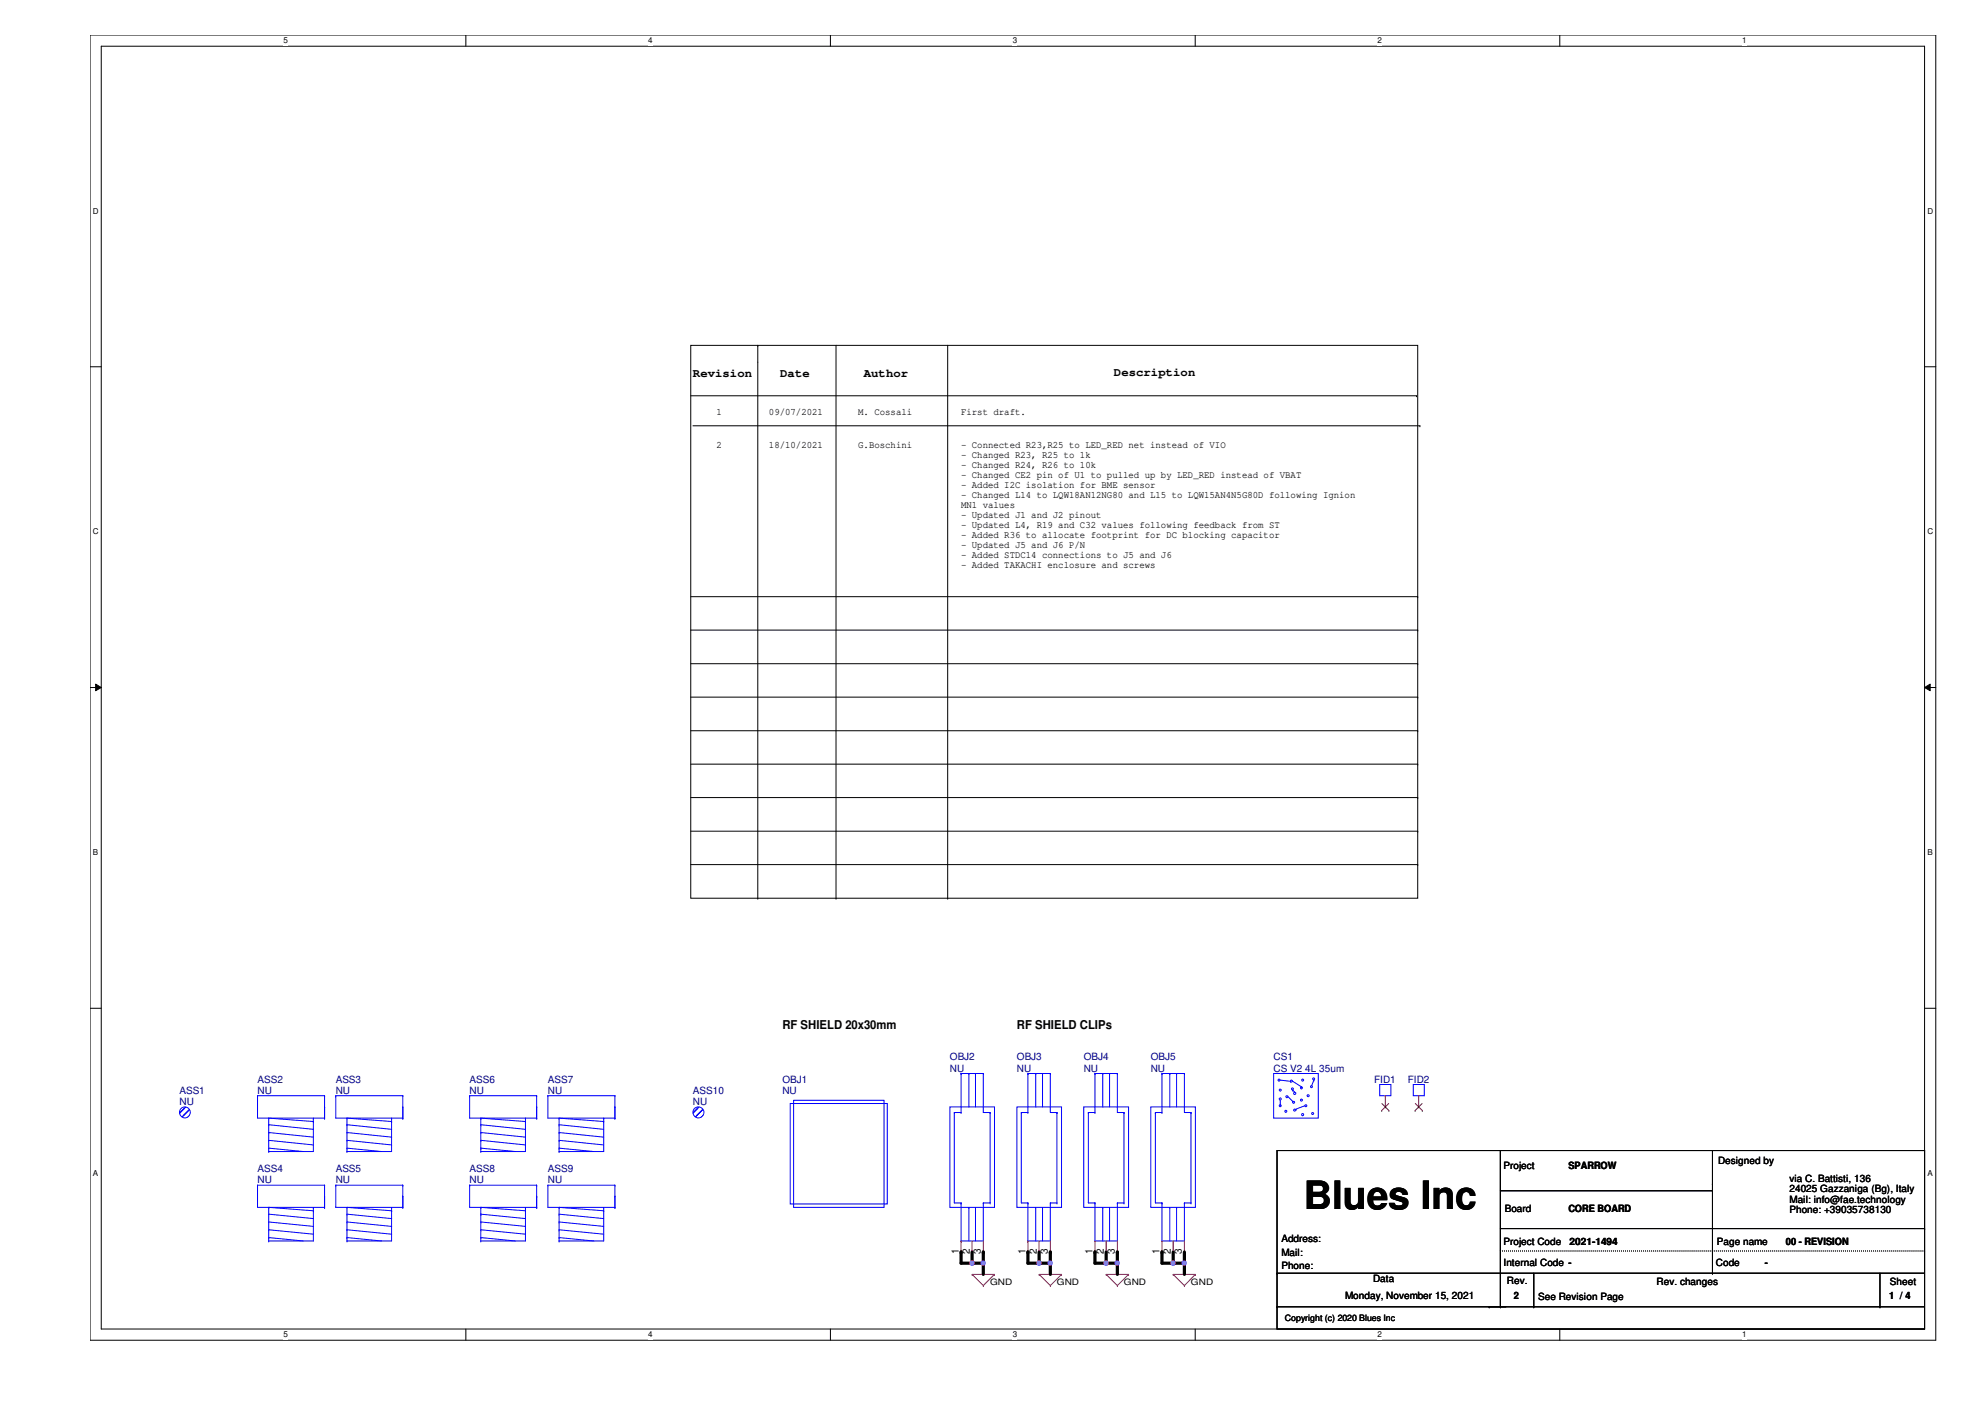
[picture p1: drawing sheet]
<svg xmlns="http://www.w3.org/2000/svg" width="420mm" height="297mm" viewBox="0 0 420 297" stroke-linecap="round" stroke-linejoin="round" font-family="sans-serif">
<path d="M19.1 7.4h390.4v276.1h-390.4zM21.4 9.8h385.8v271.4h-385.8z" fill="none" stroke="#000" stroke-width=".21"/>
<g fill="#fff">
<path d="M60 7.7h.9v1.9h-.9z"/>
<path d="M60 281.4h.9v1.9h-.9z"/>
</g>
<path d="M98.6 7.4v2.4M98.6 281.2v2.3" fill="none" stroke="#000" stroke-width=".21"/>
<g fill="#fff">
<path d="M137.1 7.7h.9v1.9h-.9z"/>
<path d="M137.1 281.4h.9v1.9h-.9z"/>
</g>
<path d="M175.7 7.4v2.4M175.7 281.2v2.3" fill="none" stroke="#000" stroke-width=".21"/>
<g fill="#fff">
<path d="M214.2 7.7h1v1.9h-1z"/>
<path d="M214.2 281.4h1v1.9h-1z"/>
</g>
<path d="M252.9 7.4v2.4M252.9 281.2v2.3" fill="none" stroke="#000" stroke-width=".21"/>
<g fill="#fff">
<path d="M291.4 7.7h1v1.9h-1z"/>
<path d="M291.4 281.4h1v1.9h-1z"/>
</g>
<path d="M330 7.4v2.4M330 281.2v2.3" fill="none" stroke="#000" stroke-width=".21"/>
<g fill="#fff">
<path d="M368.6 7.7h.9v1.9h-.9z"/>
<path d="M368.6 281.4h.9v1.9h-.9z"/>
<path d="M19.6 43.7h1.3v1.9h-1.3z"/>
<path d="M407.8 43.7h1.2v1.9h-1.2z"/>
<path d="M19.6 111.5h1.3v1.9h-1.3z"/>
<path d="M407.8 111.5h1.2v1.9h-1.2z"/>
</g>
<path d="M19.1 77.6h2.3M407.2 77.6h2.3" fill="none" stroke="#000" stroke-width=".21"/>
<g fill="#fff">
<path d="M19.6 179.4h1.2v1.9h-1.2z"/>
<path d="M407.8 179.4h1.1v1.9h-1.1z"/>
</g>
<path d="M19.1 145.5h2.3M20.2 144.7l1.2 .8-1.2 .6zM407.2 145.5l1.1-.8v1.4zM407.2 145.5h2.3" fill="none" stroke="#000" stroke-width=".21"/>
<path d="M20.2 144.7l1.2 .8-1.2 .6zM407.2 145.5l1.1-.8v1.4z" fill="#000"/>
<g fill="#fff">
<path d="M19.6 247.2h1.2v1.9h-1.2z"/>
<path d="M407.8 247.2h1.1v1.9h-1.1z"/>
</g>
<g fill="none" stroke="#000" stroke-width=".21">
<path d="M146.1 73.1h153.8v116.9h-153.8zM160.3 73.1h.1M160.3 73.1v116.9M176.9 73.1v116.9M200.5 73.1v116.9M146.1 83.7h153.6M146.6 90.1h153.8M299.7 83.7h.1M300.4 90.1h.1M146.1 126.2h153.8M146.1 133.3h153.8M299.9 126.2h.1"/>
<path d="M299.9 133.3h.1M146.1 140.4h153.8M146.1 147.5h153.8M146.1 154.6h153.8M299.9 140.4h.1M299.9 147.5h.1M299.9 154.6h.1M146.1 161.7h153.8M146.1 168.7h153.8M146.1 175.9h153.8M299.9 161.7h.1M299.9 168.7h.1"/>
<path d="M299.9 175.9h.1M146.1 182.9h153.8M160.3 190h.1M176.9 190h.1M200.5 190h.1M299.9 182.9h.1M19.1 213.3h2.3M407.2 213.3h2.3M270.2 243.4h137v37.8h-137zM317.4 243.4v33.1M317.4 259.9h89.8M317.4 251.9h44.9"/>
<path d="M362.3 250.5h.1M362.3 251.9h.1M362.3 243.4v26M407.2 259.9h.1M270.2 276.5h.1M270.2 269.4h.1M270.2 276.5h137M270.2 269.4h137M315 276.5h.1M317.4 276.5h.1M324.5 276.5h.1M324.5 269.4v7.1"/>
<path d="M362.3 269.4h.1M397.7 276.5h.1M397.7 269.4v7.1"/>
</g>
<g fill="none" stroke="#f00" stroke-width=".21">
<path d="M205.7 269.6h.1M205.7 269.6h4.7M205.7 269.6l2.3 2.4M208 272h.1M210.4 269.6h.1M210.4 269.6l-2.4 2.4M219.8 269.6h.1M219.8 269.6h4.8M219.8 269.6l2.4 2.4M222.2 272h.1M224.6 269.6h.1M224.6 269.6l-2.4 2.4"/>
<path d="M234 269.6h.1M234 269.6h4.8M234 269.6l2.4 2.4M236.4 272h.1M238.8 269.6h.1M238.8 269.6l-2.4 2.4M248.2 269.6h.1M248.2 269.6h4.7M248.2 269.6l2.4 2.4M250.6 272h.1M252.9 269.6h.1M252.9 269.6l-2.3 2.4"/>
</g>
<path d="M317.4 264.7h89.8M407.2 264.7h.1" fill="none" stroke="#000" stroke-width=".21" stroke-dasharray="0 .4"/>
<g fill="none" stroke="#00f" stroke-width=".21">
<path d="M71 231.8h.1M71 231.8h14.2M71 231.8v4.8h14.2M73.4 236.6h.1M73.4 238h.1M73.4 239.6h.1M73.4 236.6v7M73.4 236.6l9.4 .7M73.4 238l9.4 .9M73.4 239.6l9.4 1M82.8 236.6h.1M82.8 237.3h.1"/>
<path d="M82.8 236.6v7h-9.4M85.2 231.8h.1M85.2 234.2h.1M85.2 236.6h.1M85.2 231.8v4.8M167.2 233.5h20.5v21.2h-20.5zM167.9 232.8h19.1v22.6h-19.1zM269.5 227.1h9.4v9.5h-9.4zM270.4 228.4h.3v.3h-.3zM270.7 230.5h.3v.3h-.3zM270.7 232.3h.3v.4h-.3zM270.7 233.8h.3v.3h-.3z"/>
<path d="M270.8 233.7h.1M270.8 228.5l2.2 .3M270.8 232.8v.9M271.9 235h.3v.3h-.3zM272.1 231.9h.3v.3h-.3zM272.5 232.1l1 .9M273 228.8h.1M273.1 228.6h.3v.3h-.3zM273.3 230.2h.3v.3h-.3zM273.5 230.6h.1M273.5 233h.1M273.5 228.8l1.9 1.2"/>
<path d="M273.5 230.6l.4 .5M273.5 233.1h.3v.3h-.3zM273.7 231.2h.4v.3h-.4zM273.7 234.7h.4v.3h-.4zM274.2 234.7h.1M275.2 232.6h.3v.3h-.3zM275.2 230h.3v.3h-.3zM275.4 230h.1M275.4 228.4h.3v.3h-.3zM275.4 235.6h.3v.4h-.3zM276.1 233.9l-1.9 .8M276.1 233.8h.3v.3h-.3z"/>
<path d="M276.6 231.7h.3v.3h-.3zM277.3 229.8h.3v.2h-.3zM277.6 235.4h.2v.3h-.2zM277.8 228.1h.3v.3h-.3zM278 228.5h.1M278 228.5l-.5 1.2M71 250.7h.1M71 250.7v4.7h14.2M71 250.7h14.2M73.4 243.6h.1M73.4 241.3h.1M73.4 242.9h.1"/>
<path d="M73.4 255.4h.1M73.4 256.9h.1M73.4 258.5h.1M73.4 255.4v7.2M73.4 241.3l9.4 .9M73.4 242.9l7.3 .7M73.4 255.4l9.4 .8M73.4 256.9l9.4 .9M73.4 258.5l9.4 1M82.8 255.4h.1M82.8 256.2h.1M82.8 255.4v7.2h-9.4"/>
<path d="M85.2 250.7h.1M85.2 253.1h.1M85.2 255.4h.1M85.2 250.7v4.7M73.4 262.6h.1M73.4 260.2h.1M73.4 261.8h.1M73.4 260.2l9.4 .9M73.4 261.8l7.3 .8"/>
</g>
<circle cx="39.1" cy="235.3" r="1.15" fill="#fff"/>
<g fill="none" stroke="#00f" stroke-width=".21">
<path d="M115.9 231.8h.1M115.9 231.8h14.2M115.9 231.8v4.8h14.2M118.3 236.6h.1M118.3 238h.1M118.3 239.6h.1M118.3 236.6v7M118.3 236.6l9.4 .7M118.3 238l9.4 .9M118.3 239.6l9.4 1M127.7 236.6h.1M127.7 237.3h.1"/>
<path d="M127.7 236.6v7h-9.4M130.1 231.8h.1M130.1 234.2h.1M130.1 236.6h.1M130.1 231.8v4.8M201 234.2h9.4v21.2h-9.4zM201.9 235.4h.1M201.9 235.4h1.4M201.9 235.4v19.1h1.4M203.3 227.1h.1M203.3 235.4h.1M203.3 227.1h4.7"/>
<path d="M203.3 227.1v8.3M205 227.1h.1M205 227.1v7.1M206.4 227.1h.1M206.4 227.1v7.1M208 227.1h.1M208 227.1v8.3h1.5M209.5 235.4h.1M209.5 235.4v19.1M229.3 234.2h9.5v21.2h-9.5zM230.3 235.4h.1M230.3 235.4v19.1h1.3"/>
<path d="M230.3 235.4h1.3M231.6 227.1h.1M231.6 235.4h.1M231.6 227.1v8.3M231.6 227.1h4.8M233.3 227.1h.1M233.3 227.1v7.1M234.7 227.1h.1M234.7 227.1v7.1M236.4 227.1h.1M236.4 227.1v8.3h1.4M237.8 235.4h.1"/>
<path d="M237.8 235.4v19.1M115.9 250.7h.1M115.9 250.7v4.7h14.2M115.9 250.7h14.2M118.3 243.6h.1M118.3 241.3h.1M118.3 242.9h.1M118.3 255.4h.1M118.3 256.9h.1M118.3 258.5h.1M118.3 255.4v7.2M118.3 241.3l9.4 .9"/>
<path d="M118.3 242.9l7.3 .7M118.3 255.4l9.4 .8M118.3 256.9l9.4 .9M118.3 258.5l9.4 1M127.7 255.4h.1M127.7 256.2h.1M127.7 255.4v7.2h-9.4M130.1 250.7h.1M130.1 253.1h.1M130.1 255.4h.1M130.1 250.7v4.7M203.3 254.5h.1"/>
<path d="M203.3 254.5v8.1M205 255.4h.1M205 255.4v7.2M206.4 255.4h.1M206.4 255.4v7.2M208 254.5h.1M208 254.5v8.1h-4.7M208 254.5h1.5M209.5 254.5h.1M231.6 254.5h.1M231.6 254.5v8.1M233.3 255.4h.1"/>
<path d="M233.3 255.4v7.2M234.7 255.4h.1M234.7 255.4v7.2M236.4 254.5h.1M236.4 254.5v8.1h-4.8M236.4 254.5h1.4M237.8 254.5h.1M118.3 262.6h.1M118.3 260.2h.1M118.3 261.8h.1M118.3 260.2l9.4 .9M118.3 261.8l7.3 .8"/>
<path d="M203.3 262.6h.1M231.6 262.6h.1"/>
<circle cx="39.1" cy="235.3" r="1.15"/>
</g>
<path d="M203.3 264.9h.1M203.3 262.6v2.3M205.7 264.9h.1M205.7 262.6v2.3M208 264.9h.1M208 262.6v2.3M231.6 264.9h.1M231.6 262.6v2.3M234 264.9h.1M234 262.6v2.3M236.4 264.9h.1M236.4 262.6v2.3" fill="none" stroke="#f00" stroke-width=".21"/>
<circle cx="147.8" cy="235.3" r="1.17" fill="#fff"/>
<g fill="none" stroke="#00f" stroke-width=".21">
<path d="M54.5 231.8h.1M54.5 231.8v4.8h14.2M54.5 231.8h14.2M56.9 236.6h.1M56.9 238h.1M56.9 239.6h.1M56.9 236.6v7M56.9 236.6l9.4 .7M56.9 238l9.4 .9M56.9 239.6l9.4 1M66.3 236.6h.1M66.3 237.3h.1"/>
<path d="M66.3 236.6v7h-9.4M68.7 231.8h.1M68.7 234.2h.1M68.7 236.6h.1M68.7 231.8v4.8M99.4 231.8h.1M99.4 231.8h14.1M99.4 231.8v4.8h14.1M101.7 236.6h.1M101.7 238h.1M101.7 239.6h.1M101.7 236.6v7"/>
<path d="M101.7 236.6l9.5 .7M101.7 238l9.5 .9M101.7 239.6l9.5 1M111.2 236.6h.1M111.2 237.3h.1M111.2 236.6v7h-9.5M113.5 231.8h.1M113.5 234.2h.1M113.5 236.6h.1M113.5 231.8v4.8M215.1 234.2h9.5v21.2h-9.5zM216.1 235.4h.1"/>
<path d="M216.1 235.4h1.4M216.1 235.4v19.1h1.4M217.5 227.1h.1M217.5 235.4h.1M217.5 227.1h4.7M217.5 227.1v8.3M219.1 227.1h.1M219.1 227.1v7.1M220.6 227.1h.1M220.6 227.1v7.1M222.2 227.1h.1M222.2 227.1v8.3h1.4"/>
<path d="M223.6 235.4h.1M223.6 235.4v19.1M243.5 234.2h9.4v21.2h-9.4zM244.4 235.4h.1M244.4 235.4v19.1h1.4M244.4 235.4h1.4M245.8 227.1h.1M245.8 235.4h.1M245.8 227.1v8.3M245.8 227.1h4.8M247.5 227.1h.1M247.5 227.1v7.1"/>
<path d="M248.9 227.1h.1M248.9 227.1v7.1M250.6 227.1h.1M250.6 227.1v8.3h1.4M252 235.4h.1M252 235.4v19.1M291.9 229.4h2.4v2.4h-2.4zM299 229.4h2.3v2.4h-2.3zM54.5 250.7h.1M54.5 250.7h14.2M54.5 250.7v4.7h14.2M56.9 255.4h.1"/>
<path d="M56.9 256.9h.1M56.9 258.5h.1M56.9 243.6h.1M56.9 241.3h.1M56.9 242.9h.1M56.9 255.4v7.2M56.9 255.4l9.4 .8M56.9 256.9l9.4 .9M56.9 258.5l9.4 1M56.9 241.3l9.4 .9M56.9 242.9l7.3 .7M66.3 255.4h.1"/>
<path d="M66.3 256.2h.1M66.3 255.4v7.2h-9.4M68.7 250.7h.1M68.7 253.1h.1M68.7 255.4h.1M68.7 250.7v4.7M99.4 250.7h.1M99.4 250.7h14.1M99.4 250.7v4.7h14.1M101.7 243.6h.1M101.7 241.3h.1M101.7 242.9h.1"/>
<path d="M101.7 255.4h.1M101.7 256.9h.1M101.7 258.5h.1M101.7 255.4v7.2M101.7 241.3l9.5 .9M101.7 242.9l7.4 .7M101.7 255.4l9.5 .8M101.7 256.9l9.5 .9M101.7 258.5l9.5 1M111.2 255.4h.1M111.2 256.2h.1M111.2 255.4v7.2h-9.5"/>
<path d="M113.5 250.7h.1M113.5 253.1h.1M113.5 255.4h.1M113.5 250.7v4.7M217.5 254.5h.1M217.5 254.5v8.1M219.1 255.4h.1M219.1 255.4v7.2M220.6 255.4h.1M220.6 255.4v7.2M222.2 254.5h.1M222.2 254.5v8.1h-4.7"/>
<path d="M222.2 254.5h1.4M223.6 254.5h.1M245.8 254.5h.1M245.8 254.5v8.1M247.5 255.4h.1M247.5 255.4v7.2M248.9 255.4h.1M248.9 255.4v7.2M250.6 254.5h.1M250.6 254.5v8.1h-4.8M250.6 254.5h1.4M252 254.5h.1"/>
<path d="M56.9 262.6h.1M56.9 260.2h.1M56.9 261.8h.1M56.9 260.2l9.4 .9M56.9 261.8l7.3 .8M101.7 262.6h.1M101.7 260.2h.1M101.7 261.8h.1M101.7 260.2l9.5 .9M101.7 261.8l7.4 .8M217.5 262.6h.1M245.8 262.6h.1"/>
<circle cx="147.8" cy="235.3" r="1.17"/>
</g>
<g fill="none" stroke="#f00" stroke-width=".21">
<path d="M293.1 234.2h.1M293.1 231.8v2.4M300.1 234.2h.1M300.1 231.8v2.4M217.5 264.9h.1M217.5 262.6v2.3M219.8 264.9h.1M219.8 262.6v2.3M222.2 264.9h.1M222.2 262.6v2.3M245.8 264.9h.1M245.8 262.6v2.3"/>
<path d="M248.2 264.9h.1M248.2 262.6v2.3M250.6 264.9h.1M250.6 262.6v2.3"/>
</g>
<path d="M292.3 234.9h.1M292.4 233.5l1.4 1.4M293.8 233.5l-1.5 1.4M293.8 234.9h.1M299.4 234.9h.1M299.4 233.5l1.5 1.4M300.9 233.5l-1.5 1.4M300.9 234.9h.1" fill="none" stroke="#804000" stroke-width=".21"/>
<path d="M205.7 264.9v2.3h-2.4M219.8 264.9v2.3M234 264.9v2.3M248.2 264.9v2.3" fill="none" stroke="#000" stroke-width=".68"/>
<g fill="#000">
<circle cx="205.7" cy="267.2" r=".34"/>
<circle cx="219.8" cy="267.2" r=".34"/>
<circle cx="234" cy="267.2" r=".34"/>
<circle cx="248.2" cy="267.2" r=".34"/>
</g>
<circle cx="205.7" cy="267.2" r=".46" fill="#f0f"/>
<circle cx="205.7" cy="267.2" r=".46" fill="none" stroke="#f0f" stroke-width=".21"/>
<path d="M203.3 264.9v2.3M208 267.2v2.4" fill="none" stroke="#000" stroke-width=".68"/>
<g fill="#000">
<circle cx="203.3" cy="264.9" r=".34"/>
<circle cx="208" cy="267.2" r=".34"/>
</g>
<circle cx="208" cy="267.2" r=".45" fill="#f0f"/>
<circle cx="208" cy="267.2" r=".45" fill="none" stroke="#f0f" stroke-width=".21"/>
<path d="M208 264.9v2.3h-2.3M217.5 267.2h2.3" fill="none" stroke="#000" stroke-width=".68"/>
<g fill="#000">
<circle cx="208" cy="264.9" r=".34"/>
<circle cx="208" cy="267.2" r=".34"/>
<circle cx="219.8" cy="267.2" r=".34"/>
</g>
<circle cx="219.8" cy="267.2" r=".45" fill="#f0f"/>
<circle cx="219.8" cy="267.2" r=".45" fill="none" stroke="#f0f" stroke-width=".21"/>
<path d="M217.5 264.9v2.3M222.2 267.2v2.4" fill="none" stroke="#000" stroke-width=".68"/>
<g fill="#000">
<circle cx="217.5" cy="264.9" r=".34"/>
<circle cx="222.2" cy="267.2" r=".34"/>
</g>
<circle cx="222.2" cy="267.2" r=".45" fill="#f0f"/>
<circle cx="222.2" cy="267.2" r=".45" fill="none" stroke="#f0f" stroke-width=".21"/>
<path d="M222.2 264.9v2.3h-2.4M231.6 264.9v2.3h2.4M236.4 267.2v2.4" fill="none" stroke="#000" stroke-width=".68"/>
<g fill="#000">
<circle cx="222.2" cy="264.9" r=".34"/>
<circle cx="222.2" cy="267.2" r=".34"/>
<circle cx="231.6" cy="264.9" r=".34"/>
<circle cx="234" cy="267.2" r=".34"/>
<circle cx="236.4" cy="267.2" r=".34"/>
</g>
<circle cx="236.4" cy="267.2" r=".45" fill="#f0f"/>
<circle cx="236.4" cy="267.2" r=".45" fill="none" stroke="#f0f" stroke-width=".21"/>
<path d="M236.4 264.9v2.3h-2.4" fill="none" stroke="#000" stroke-width=".68"/>
<g fill="#000">
<circle cx="236.4" cy="264.9" r=".34"/>
<circle cx="236.4" cy="267.2" r=".34"/>
</g>
<circle cx="234" cy="267.2" r=".45" fill="#f0f"/>
<circle cx="234" cy="267.2" r=".45" fill="none" stroke="#f0f" stroke-width=".21"/>
<path d="M245.8 267.2h2.4" fill="none" stroke="#000" stroke-width=".68"/>
<circle cx="248.2" cy="267.2" r=".34" fill="#000"/>
<circle cx="248.2" cy="267.2" r=".45" fill="#f0f"/>
<circle cx="248.2" cy="267.2" r=".45" fill="none" stroke="#f0f" stroke-width=".21"/>
<path d="M245.8 264.9v2.3M250.6 267.2v2.4" fill="none" stroke="#000" stroke-width=".68"/>
<g fill="#000">
<circle cx="245.8" cy="264.9" r=".34"/>
<circle cx="250.6" cy="267.2" r=".34"/>
</g>
<circle cx="250.5" cy="267.2" r=".46" fill="#f0f"/>
<circle cx="250.5" cy="267.2" r=".46" fill="none" stroke="#f0f" stroke-width=".21"/>
<path d="M250.6 264.9v2.3h-2.4" fill="none" stroke="#000" stroke-width=".68"/>
<circle cx="250.6" cy="267.2" r=".34" fill="#000"/>
<circle cx="205.7" cy="267.2" r=".46" fill="#f0f"/>
<circle cx="205.7" cy="267.2" r=".46" fill="none" stroke="#f0f" stroke-width=".21"/>
<circle cx="208" cy="267.2" r=".45" fill="#f0f"/>
<circle cx="208" cy="267.2" r=".45" fill="none" stroke="#f0f" stroke-width=".21"/>
<circle cx="219.8" cy="267.2" r=".45" fill="#f0f"/>
<circle cx="219.8" cy="267.2" r=".45" fill="none" stroke="#f0f" stroke-width=".21"/>
<circle cx="222.2" cy="267.2" r=".45" fill="#f0f"/>
<circle cx="222.2" cy="267.2" r=".45" fill="none" stroke="#f0f" stroke-width=".21"/>
<circle cx="236.4" cy="267.2" r=".45" fill="#f0f"/>
<circle cx="236.4" cy="267.2" r=".45" fill="none" stroke="#f0f" stroke-width=".21"/>
<circle cx="234" cy="267.2" r=".45" fill="#f0f"/>
<circle cx="234" cy="267.2" r=".45" fill="none" stroke="#f0f" stroke-width=".21"/>
<circle cx="248.2" cy="267.2" r=".45" fill="#f0f"/>
<circle cx="248.2" cy="267.2" r=".45" fill="none" stroke="#f0f" stroke-width=".21"/>
<circle cx="250.5" cy="267.2" r=".46" fill="#f0f"/>
<circle cx="250.5" cy="267.2" r=".46" fill="none" stroke="#f0f" stroke-width=".21"/>
<text font-size="8.3" x="275.8" y="255.7">Blues Inc</text>
<g font-size="2.6">
<text x="146.6" y="79.7">Revision</text>
<text x="165.1" y="79.7">Date</text>
<text x="182.8" y="79.7">Author</text>
<text x="235.7" y="79.5">Description</text>
<text x="165.5" y="217.7">RF SHIELD 20x30mm</text>
<text x="215.1" y="217.7">RF SHIELD CLIPs</text>
</g>
<g font-size="2.1">
<text x="151.6" y="87.7">1</text>
<text x="162.7" y="87.7">09/07/2021</text>
<text x="181.6" y="87.7">M. Cossali</text>
<text x="203.3" y="87.7">First draft.</text>
<text x="151.6" y="94.8">2</text>
<text x="162.7" y="94.8">18/10/2021</text>
<text x="181.6" y="94.8">G.Boschini</text>
<text x="203.3" y="94.8">- Connected R23,R25 to LED_RED net instead of VIO</text>
<text x="203.3" y="96.9">- Changed R23, R25 to 1k</text>
<text x="203.3" y="99.1">- Changed R24, R26 to 10k</text>
<text x="203.3" y="101.2">- Changed CE2 pin of U1 to pulled up by LED_RED instead of VBAT</text>
<text x="203.3" y="103.3">- Added I2C isolation for BME sensor</text>
<text x="203.3" y="105.4">- Changed L14 to LQW18AN12NG80 and L15 to LQW15AN4N5G80D following Ignion</text>
<text x="203.3" y="107.5">MN1 values</text>
<text x="203.3" y="109.6">- Updated J1 and J2 pinout</text>
<text x="203.3" y="111.8">- Updated L4, R19 and C32 values following feedback from ST</text>
<text x="203.3" y="113.9">- Added R36 to allocate footprint for DC blocking capacitor</text>
<text x="203.3" y="116">- Updated J5 and J6 P/N</text>
<text x="203.3" y="118.1">- Added STDC14 connections to J5 and J6</text>
<text x="203.3" y="120.2">- Added TAKACHI enclosure and screws</text>
<text x="318.1" y="247.2">Project</text>
<text x="331.8" y="247.3">SPARROW</text>
<text x="363.5" y="246.3">Designed by</text>
<text x="378.6" y="250.1">via C. Battisti, 136</text>
<text x="318.3" y="256.5">Board</text>
<text x="331.8" y="256.5">CORE BOARD</text>
<text x="378.6" y="252.3">24025 Gazzaniga (Bg), Italy</text>
<text x="378.6" y="254.5">Mail: info@fae.technology</text>
<text x="378.6" y="256.7">Phone: +39035738130</text>
<text x="271.1" y="262.8">Address:</text>
<text x="318.1" y="263.3">Project Code</text>
<text x="332.1" y="263.4">2021-1494</text>
<text x="363.2" y="263.3">Page name</text>
<text x="377.8" y="263.4">00 - REVISION</text>
<text x="202.8" y="265.4" transform="rotate(-90 202.8 265.4)">1</text>
<text x="205.1" y="265.4" transform="rotate(-90 205.1 265.4)">2</text>
<text x="207.5" y="265.4" transform="rotate(-90 207.5 265.4)">3</text>
<text x="217" y="265.4" transform="rotate(-90 217 265.4)">1</text>
<text x="219.3" y="265.4" transform="rotate(-90 219.3 265.4)">2</text>
<text x="221.7" y="265.4" transform="rotate(-90 221.7 265.4)">3</text>
<text x="231.1" y="265.4" transform="rotate(-90 231.1 265.4)">1</text>
<text x="233.5" y="265.4" transform="rotate(-90 233.5 265.4)">2</text>
<text x="235.9" y="265.4" transform="rotate(-90 235.9 265.4)">3</text>
<text x="245.3" y="265.4" transform="rotate(-90 245.3 265.4)">1</text>
<text x="247.7" y="265.4" transform="rotate(-90 247.7 265.4)">2</text>
<text x="250.1" y="265.4" transform="rotate(-90 250.1 265.4)">3</text>
<text x="271.1" y="265.7">Mail:</text>
<text x="271.1" y="268.5">Phone:</text>
<text x="318.1" y="267.8">Internal Code ---</text>
<text x="318.1" y="267.8">Internal Code</text>
<text x="363" y="267.8">Code</text>
<text x="373.4" y="267.8">-</text>
<text x="284.6" y="274.9">Monday, November 15, 2021</text>
<text x="290.5" y="271.3">Data</text>
<text x="318.8" y="271.6">Rev.</text>
<text x="320.3" y="274.9">2</text>
<text x="325.4" y="275.1">See Revision Page</text>
<text x="350.5" y="271.8">Rev. changes</text>
<text x="399.7" y="274.9">1 /// 4</text>
<text x="399.7" y="274.9">1</text>
<text x="399.8" y="271.8">Sheet</text>
<text x="403.1" y="274.9">4</text>
</g>
<g font-size="2.1" fill="#000080">
<text x="201" y="224.3">OBJ2</text>
<text x="201" y="226.7">NU</text>
<text x="215.1" y="224.3">OBJ3</text>
<text x="215.1" y="226.7">NU</text>
<text x="229.3" y="224.3">OBJ4</text>
<text x="229.3" y="226.7">NU</text>
<text x="243.5" y="224.3">OBJ5</text>
<text x="243.5" y="226.7">NU</text>
<text x="269.5" y="224.3">CS1</text>
<text x="269.5" y="226.7">CS V2 4L 35um</text>
<text x="38" y="231.4">ASS1</text>
<text x="38" y="233.8">NU</text>
<text x="54.5" y="229.1">ASS2</text>
<text x="54.5" y="231.4">NU</text>
<text x="71" y="229.1">ASS3</text>
<text x="71" y="231.4">NU</text>
<text x="99.4" y="229.1">ASS6</text>
<text x="99.4" y="231.4">NU</text>
<text x="115.9" y="229.1">ASS7</text>
<text x="115.9" y="231.4">NU</text>
<text x="146.6" y="231.4">ASS10</text>
<text x="146.6" y="233.8">NU</text>
<text x="165.5" y="229.1">OBJ1</text>
<text x="165.5" y="231.4">NU</text>
<text x="290.7" y="229.1">FID1</text>
<text x="297.8" y="229.1">FID2</text>
<text x="54.5" y="247.9">ASS4</text>
<text x="54.5" y="250.3">NU</text>
<text x="71" y="247.9">ASS5</text>
<text x="71" y="250.3">NU</text>
<text x="99.4" y="247.9">ASS8</text>
<text x="99.4" y="250.3">NU</text>
<text x="115.9" y="247.9">ASS9</text>
<text x="115.9" y="250.3">NU</text>
</g>
<g font-size="1.9">
<text x="209.5" y="271.8">GND</text>
<text x="223.6" y="271.8">GND</text>
<text x="237.8" y="271.8">GND</text>
<text x="252" y="271.8">GND</text>
<text x="271.8" y="279.6">Copyright (c) 2020 Blues Inc</text>
</g>
<g font-size="1.7">
<text x="60" y="9.2">5</text>
<text x="137.1" y="9.2">4</text>
<text x="214.2" y="9.2">3</text>
<text x="291.4" y="9.2">2</text>
<text x="368.6" y="9.2">1</text>
<text x="19.6" y="45.2">D</text>
<text x="407.8" y="45.2">D</text>
<text x="19.6" y="113">C</text>
<text x="407.8" y="113">C</text>
<text x="19.6" y="180.9">B</text>
<text x="407.8" y="180.9">B</text>
<text x="19.6" y="248.8">A</text>
<text x="407.8" y="248.8">A</text>
<text x="60" y="283">5</text>
<text x="137.1" y="283">4</text>
<text x="214.2" y="283">3</text>
<text x="291.4" y="283">2</text>
<text x="368.6" y="283">1</text>
</g>
</svg>
